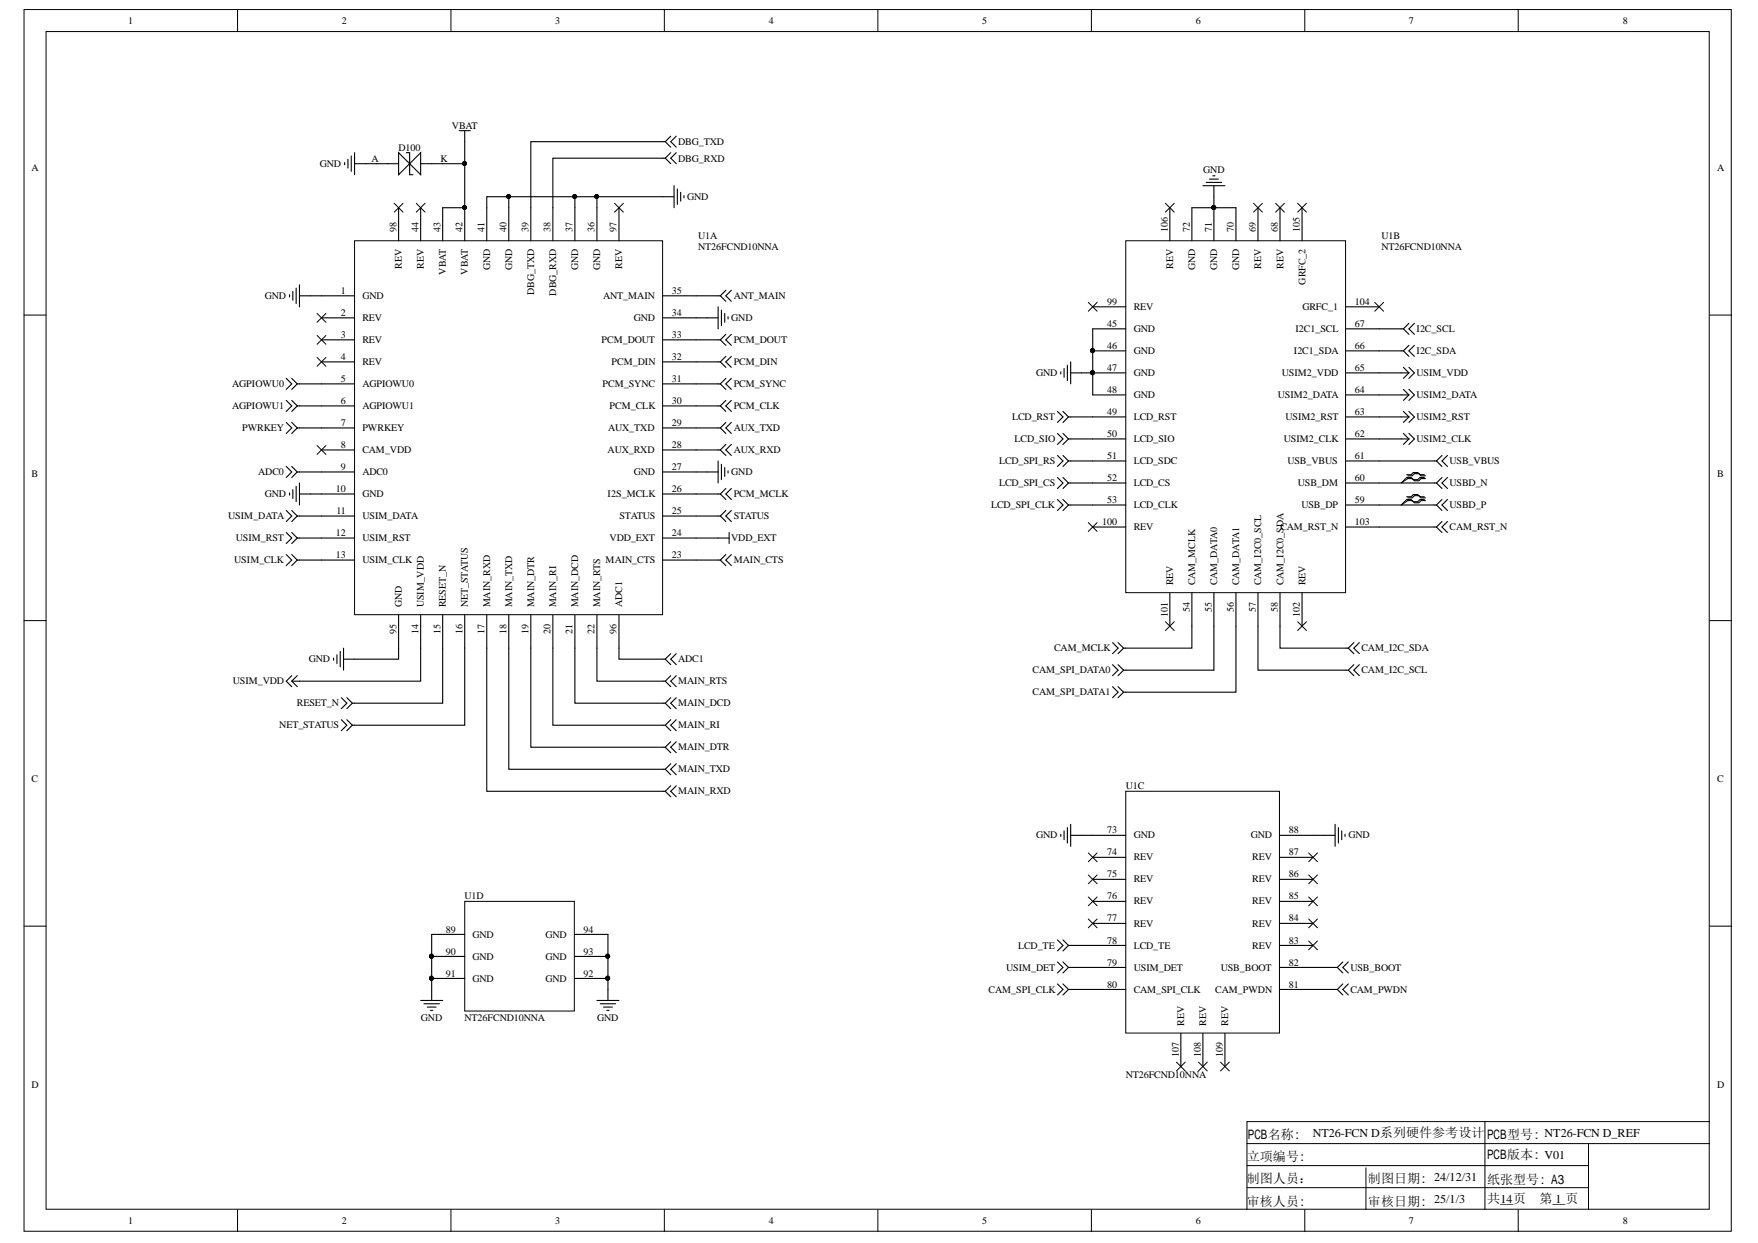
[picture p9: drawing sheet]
<svg xmlns="http://www.w3.org/2000/svg" width="297mm" height="210mm" viewBox="0 0 297 210" stroke-linecap="round" stroke-linejoin="round" font-family="sans-serif">
<g fill="#fff" stroke="#000" stroke-width=".17">
<path d="M4.1 1.6h288.4v206.3h-288.4z"/>
<path d="M7.8 5.3h281v198.9h-281z"/>
</g>
<g fill="none" stroke="#000" stroke-width=".17">
<path d="M40.1 1.6v3.7M76.2 1.6v3.7M112.3 1.6v3.7M148.3 1.6v3.7M184.4 1.6v3.7M220.5 1.6v3.7M256.5 1.6v3.7M4.1 53.2h3.7M288.9 53.2h3.7M4.1 104.8h3.7M288.9 104.8h3.7M4.1 156.4h3.7"/>
<path d="M288.9 156.4h3.7M210.7 193.1h78.2M210.7 196.8h57.7M230.8 197.2v7.1M250.9 189.4v14.9M268.4 193.1v11.2M288.9 189.4h-78.2v14.9M40.1 204.3v3.7M76.2 204.3v3.7M112.3 204.3v3.7M148.3 204.3v3.7M184.4 204.3v3.7"/>
<path d="M210.7 200.6h57.7M220.5 204.3v3.7M256.5 204.3v3.7"/>
</g>
<path d="M63.6 27.6h3.8M69.2 25.8v3.7M71.1 27.6h3.7" fill="none" stroke="#000" stroke-width=".19"/>
<path d="M67.4 25.8l1.8 1.8-1.8 1.9z" fill="#fff"/>
<path d="M67.4 25.8l1.8 1.8-1.8 1.9zM68.7 25.8h.5M69.2 29.5h.6" fill="none" stroke="#000" stroke-width=".19"/>
<path d="M69.2 27.6l1.9-1.8v3.7z" fill="#fff"/>
<g fill="none" stroke="#000" stroke-width=".19">
<path d="M58.2 27.5v.3M58.8 26.9v1.5M59.3 26.3v2.6M59.9 25.8v3.7M59.9 27.6h1.9M69.2 27.6l1.9-1.8v3.7zM77.6 22.1h1.9M78.5 22.1v1.8M112 33.2h1.9M112 26.7h.4M112 23.9h.4M112.4 26.7l.9 .9"/>
<path d="M112.4 23.9l.9 1M113.3 25.8l-.9 .9M113.3 23l-.9 .9M113.9 31.4v3.7M114.3 25.8l-1 .9 1 .9M114.3 23l-1 .9 1 1M114.4 31.9v2.6M115 32.5v1.5M115.6 33v.4M203.2 31.4h3.8M203.8 30.8h2.6M204.4 30.2h1.5"/>
<path d="M204.9 29.7h.4M205.1 31.4v1.8M48.9 49.8v.3M49.5 49.2v1.5M50 48.7v2.6M50.6 48.1v3.7M50.6 50h1.9M119.5 53.7h1.8M121.3 50h.4M121.3 51.8v3.7M121.3 57.4h.4M121.7 57.4l.9 .9"/>
<path d="M121.7 50l.9 .9M121.9 52.4v2.6M122.5 52.9v1.5M122.6 56.5l-.9 .9M122.6 49l-.9 1M123 53.5v.4M123.6 56.5l-1 .9 1 .9M123.6 49l-1 1 1 .9M236.8 59.3h.3M236.8 55.5h.3M237.1 59.3l1 .9M237.1 55.5l1 1"/>
<path d="M238.1 58.3l-1 1M238.1 54.6l-1 .9M239 58.3l-.9 1 .9 .9M239 54.6l-.9 .9 .9 1M48.4 63.9l.9 .9-.9 1M48.4 67.6l.9 .9-.9 1M48.4 78.8l.9 .9-.9 .9M48.4 71.3l.9 1-.9 .9M49.3 63.9l.9 .9M49.3 67.6l.9 .9M49.3 78.8l.9 .9M49.3 71.3l.9 1"/>
<path d="M50.2 79.7h.4M50.2 72.3h.4M50.2 68.5h.4M50.2 64.8h.4M50.2 64.8l-.9 1M50.2 68.5l-.9 1M50.2 79.7l-.9 .9M50.2 72.3l-.9 .9M119.5 79.7h1.8M121.3 77.8v3.8M121.3 76h.4M121.3 72.3h.4"/>
<path d="M121.3 68.5h.4M121.3 64.8h.4M121.3 61.1h.4M121.7 76l.9 .9M121.7 72.3l.9 .9M121.7 68.5l.9 1M121.7 64.8l.9 1M121.7 61.1l.9 .9M121.9 78.4v2.6M122.5 79v1.4M122.6 75.1l-.9 .9M122.6 71.3l-.9 1"/>
<path d="M122.6 67.6l-.9 .9M122.6 63.9l-.9 .9M122.6 60.2l-.9 .9M123 79.5v.4M123.6 75.1l-1 .9 1 .9M123.6 71.3l-1 1 1 .9M123.6 67.6l-1 .9 1 1M123.6 63.9l-1 .9 1 1M123.6 60.2l-1 .9 1 .9M178.7 69.5l.9 .9-.9 .9M178.7 73.2l.9 .9-.9 1M178.7 76.9l.9 .9-.9 1"/>
<path d="M179.2 62.8v.4M179.6 69.5l.9 .9M179.6 73.2l.9 .9M179.6 76.9l.9 .9M179.8 62.2v1.5M180.3 61.7v2.6M180.5 77.8h.4M180.5 70.4l-.9 .9M180.5 70.4h.4M180.5 74.1l-.9 1M180.5 74.1h.4M180.5 77.8l-.9 1"/>
<path d="M180.9 61.1v3.7M180.9 63h1.9M236.8 63h1.3M236.8 70.4h1.3M236.8 74.1h1.3M236.8 66.7h1.3M237.1 69.5l1 .9M237.1 73.2l1 .9M237.1 65.8l1 .9M237.1 62l1 1M238.1 73.2l.9 .9-.9 1M238.1 70.4l-1 .9"/>
<path d="M238.1 69.5l.9 .9-.9 .9M238.1 74.1l-1 1M238.1 66.7l-1 .9M238.1 65.8l.9 .9-.9 .9M238.1 63l-1 .9M238.1 62l.9 1-.9 .9M242.3 77.8h.4M242.7 77.8l.9 1M243.6 76.9l-.9 .9M244.6 76.9l-1 .9 1 1M48.4 86.2l.9 .9-.9 1M48.4 93.6l.9 1-.9 .9"/>
<path d="M48.4 89.9l.9 1-.9 .9M48.9 83.2v.4M49.3 86.2l.9 .9M49.3 93.6l.9 1M49.3 89.9l.9 1M49.5 82.7v1.5M50 82.1v2.6M50.2 87.1l-.9 1M50.2 87.1h.4M50.2 94.6l-.9 .9M50.2 94.6h.4M50.2 90.9l-.9 .9"/>
<path d="M50.2 90.9h.4M50.6 81.6v3.7M50.6 83.4h1.9M121.3 83.4h.4M121.3 87.1h.4M121.3 90.9h1.9M121.7 87.1l.9 1M121.7 83.4l.9 1M122.6 86.2l-.9 .9M122.6 82.5l-.9 .9M123.2 89.9v1.9M123.6 86.2l-1 .9 1 1"/>
<path d="M123.6 82.5l-1 .9 1 1M178.7 84.4l.9 .9-.9 .9M178.7 80.6l.9 1-.9 .9M179.6 84.4l.9 .9M179.6 80.6l.9 1M180.5 81.6h.4M180.5 85.3h.4M180.5 85.3l-.9 .9M180.5 81.6l-.9 .9M237.7 80.2h.7l.4-.4h.7l.4 .4h.8M237.7 80.6h.7l.4 .4h.7l.4-.4h.8M237.7 83.9h.7l.4-.4h.7l.4 .4h.8"/>
<path d="M237.7 84.4h.7l.4 .3h.7l.4-.3h.8M237.9 80.4h.7l.4-.4h.7l.4 .4h.7M237.9 80.8h.7l.4 .4h.7l.4-.4h.7M237.9 84.1h.7l.4-.4h.7l.4 .4h.7M237.9 84.5h.7l.4 .4h.7l.4-.4h.7M242.3 81.6h.4M242.3 85.3h.4M242.7 81.6l.9 .9M242.7 85.3l.9 .9M243.6 80.6l-.9 1M243.6 84.4l-.9 .9M244.6 80.6l-1 1 1 .9"/>
<path d="M244.6 84.4l-1 .9 1 .9M49.3 115l.9 1M49.3 114.1l-.9 .9 .9 1M49.3 115h1.3M50.2 114.1l-.9 .9M56.4 111.1v.4M56.9 110.6v1.5M57.5 110v2.6M57.7 117.8l.9 .9-.9 1M58 109.5v3.7M58 111.3h1.9M58.6 117.8l.9 .9"/>
<path d="M59.5 118.7h.4M59.5 118.7l-.9 1M112 111.3h.4M112 118.7h.4M112.4 118.7l.9 1M112.4 111.3l.9 .9M113.3 117.8l-.9 .9M113.3 110.4l-.9 .9M114.3 117.8l-1 .9 1 1M114.3 110.4l-1 .9 1 .9M188 108.5l.9 1-.9 .9M188 112.2l.9 1-.9 .9"/>
<path d="M188 116l.9 .9-.9 .9M188.9 108.5l.9 1M188.9 112.2l.9 1M188.9 116l.9 .9M189.8 109.5l-.9 .9M189.8 109.5h.4M189.8 113.2l-.9 .9M189.8 113.2h.4M189.8 116.9l-.9 .9M189.8 116.9h.4M227.4 109.5h.4M227.4 113.2h.4"/>
<path d="M227.8 109.5l.9 .9M227.8 113.2l.9 .9M228.7 108.5l-.9 1M228.7 112.2l-.9 1M229.7 108.5l-1 1 1 .9M229.7 112.2l-1 1 1 .9M57.7 121.5l.9 1-.9 .9M58.6 121.5l.9 1M59.5 122.5h.4M59.5 122.5l-.9 .9M112 122.5h.4M112 126.2h.4"/>
<path d="M112 133.6h.4M112 129.9h.4M112.4 122.5l.9 .9M112.4 126.2l.9 .9M112.4 133.6l.9 1M112.4 129.9l.9 .9M113.3 121.5l-.9 1M113.3 125.3l-.9 .9M113.3 132.7l-.9 .9M113.3 129l-.9 .9M114.3 121.5l-1 1 1 .9M114.3 125.3l-1 .9 1 .9"/>
<path d="M114.3 132.7l-1 .9 1 1M114.3 129l-1 .9 1 .9M180.3 139.8v2.6M180.9 139.2v3.7M225.6 139.2v3.7M226.1 139.8v2.6M178.7 158.7l.9 1-.9 .9M179.2 140.9v.3M179.6 158.7l.9 1M179.8 140.3v1.5M180.5 159.7l-.9 .9M180.5 159.7h.4"/>
<path d="M180.9 141.1h1.9M223.7 141.1h1.9M226.7 140.3v1.5M227.3 140.9v.3M71.1 168.9h3.7M71.6 169.5h2.6M72.2 170.1h1.5M72.8 170.6h.3M72.9 167.1v1.8M100.9 168.9h3.7M101.4 169.5h2.6M102 170.1h1.5"/>
<path d="M102.5 170.6h.4M102.7 167.1v1.8M178.7 162.4l.9 1-.9 .9M178.7 166.2l.9 .9-.9 .9M179.6 162.4l.9 1M179.6 166.2l.9 .9M180.5 163.4l-.9 .9M180.5 163.4h.4M180.5 167.1l-.9 .9M180.5 167.1h.4M225.6 163.4h.4M225.6 167.1h.4"/>
<path d="M226 163.4l.9 .9M226 167.1l.9 .9M226.9 162.4l-.9 1M226.9 166.2l-.9 .9M227.8 162.4l-.9 1 .9 .9M227.8 166.2l-.9 .9 .9 .9"/>
</g>
<g fill="none" stroke="#000" stroke-width=".17">
<path d="M66.6 34.3l1.5 1.5M68.1 34.3l-1.5 1.5M70.3 34.3l1.5 1.5M71.8 34.3l-1.5 1.5M211.8 34.3l1.5 1.5M213.3 34.3l-1.5 1.5M215.5 34.3l1.5 1.5M217 34.3l-1.5 1.5M53.6 52.9l1.5 1.5M53.6 56.6l1.5 1.5M55.1 52.9l-1.5 1.5M55.1 56.6l-1.5 1.5"/>
<path d="M232.3 51.1l1.5 1.5M233.8 51.1l-1.5 1.5M53.6 60.4l1.5 1.5M55.1 60.4l-1.5 1.5M237.7 80.6l-.9 1 1.1-.8M237.7 84.4l-.9 .9 1.1-.8M183.9 147.8l1.5 1.4M185.4 147.8l-1.5 1.4M221.1 144l1.5 1.5M222.6 144l-1.5 1.5M202.5 179.4l1.5 1.4M204 179.4l-1.5 1.4"/>
<path d="M206.2 179.4l1.5 1.4M207.7 179.4l-1.5 1.4"/>
</g>
<path d="M190.2 40.7h37.2v59.4h-37.2z" fill="#fff" stroke="#000" stroke-width=".17"/>
<g fill="none" stroke="#000" stroke-width=".19">
<path d="M197.7 35.1v5.6M201.4 35.1v5.6M208.8 35.1v5.6M212.6 35.1v5.6M216.3 35.1v5.6M220 35.1v5.6M184.6 55.5h5.6M184.6 59.3h5.6M184.6 51.8h5.6M227.4 55.5h5.6M227.4 59.3h5.6M227.4 51.8h5.6"/>
<path d="M184.6 63h5.6M184.6 66.7h5.6M184.6 70.4h5.6M184.6 74.1h5.6M184.6 77.8h5.6M227.4 63h5.6M227.4 66.7h5.6M227.4 70.4h5.6M227.4 74.1h5.6M227.4 77.8h5.6M184.6 81.6h5.6M184.6 85.3h5.6"/>
<path d="M184.6 89h5.6M227.4 81.6h5.6M227.4 85.3h5.6M227.4 89h5.6M197.7 100.2v5.5M201.4 100.2v5.5M205.1 100.2v5.5M208.8 100.2v5.5M212.6 100.2v5.5M216.3 100.2v5.5M220 100.2v5.5"/>
</g>
<g fill="#000" stroke="#000" stroke-width=".17">
<circle cx="184.6" cy="59.2" r=".33"/>
<circle cx="184.6" cy="62.9" r=".33"/>
</g>
<path d="M190.2 133.6h26v40.9h-26z" fill="#fff" stroke="#000" stroke-width=".17"/>
<g fill="none" stroke="#000" stroke-width=".19">
<path d="M184.6 141.1h5.6M184.6 144.8h5.6M184.6 148.5h5.6M184.6 152.2h5.6M184.6 155.9h5.6M184.6 159.7h5.6M216.3 141.1h5.6M216.3 144.8h5.6M216.3 148.5h5.6M216.3 152.2h5.6M216.3 155.9h5.6M216.3 159.7h5.6"/>
<path d="M184.6 163.4h5.6M184.6 167.1h5.6M199.5 174.5v5.6M203.2 174.5v5.6M207 174.5v5.6M216.3 163.4h5.6M216.3 167.1h5.6"/>
</g>
<path d="M78.5 152.2h18.5v18.5h-18.5z" fill="#fff" stroke="#000" stroke-width=".17"/>
<path d="M72.9 157.8h5.6M97.1 157.8h5.6M72.9 161.5h5.6M72.9 165.2h5.6M97.1 161.5h5.6M97.1 165.2h5.6" fill="none" stroke="#000" stroke-width=".19"/>
<g fill="#000" stroke="#000" stroke-width=".17">
<circle cx="72.9" cy="161.5" r=".33"/>
<circle cx="72.9" cy="165.2" r=".33"/>
<circle cx="102.7" cy="161.5" r=".33"/>
<circle cx="102.7" cy="165.2" r=".33"/>
</g>
<path d="M59.9 40.7h52.1v63.1h-52.1z" fill="#fff" stroke="#000" stroke-width=".17"/>
<g fill="none" stroke="#000" stroke-width=".19">
<path d="M61.8 27.6h1.8M67.4 35.1v5.6M71.1 35.1v5.6M74.8 27.6h3.7M78.5 23.9v11.2h-3.7v5.6M78.5 35.1v5.6M86 33.2h-3.8v7.5M97.1 33.2h-11.1v7.5M100.9 33.2h-3.8v7.5M104.6 35.1v5.6M112 33.2h-11.1v7.5M112 26.7h-18.6v14"/>
<path d="M112 23.9h-22.3v16.8M201.4 35.1h7.4M52.5 50h7.4M54.3 53.7h5.6M54.3 57.4h5.6M112 50h9.3M112 53.7h7.5M112 57.4h9.3M184.6 55.5v11.2M233 59.3h3.8M233 55.5h3.8M50.6 64.8h9.3"/>
<path d="M50.6 68.5h9.3M50.6 72.3h9.3M50.6 79.7h9.3M54.3 61.1h5.6M54.3 76h5.6M112 61.1h9.3M112 64.8h9.3M112 68.5h9.3M112 72.3h9.3M112 76h9.3M112 79.7h7.5M180.9 70.4h3.7"/>
<path d="M180.9 74.1h3.7M180.9 77.8h3.7M182.8 63h1.8M233 63h3.8M233 70.4h3.8M233 74.1h3.8M233 77.8h9.3M233 66.7h3.8M50.6 87.1h9.3M50.6 90.9h9.3M50.6 94.6h9.3M52.5 83.4h7.4"/>
<path d="M112 83.4h9.3M112 87.1h9.3M112 90.9h9.3M112 94.6h9.7M121.7 94.6l.9 .9M122.6 93.6l-.9 1M123.6 93.6l-1 1 1 .9M180.9 81.6h3.7M180.9 85.3h3.7M233 81.6h9.3M233 85.3h9.3M233 89h9.7"/>
<path d="M242.7 89l.9 .9M243.6 88.1l-.9 .9M244.6 88.1l-1 .9 1 .9M67.4 103.9v7.4h-7.5M71.1 103.9v11.1h-20.5M74.8 103.9v14.8h-14.9M78.5 103.9v18.6h-18.6M82.2 103.9v29.7h29.8M86 103.9v26h26M89.7 103.9v22.3h22.3M93.4 103.9v18.6h18.6M97.1 103.9v14.8h14.9"/>
<path d="M100.9 103.9v11.1h11.5M104.6 103.9v7.4h7.4M112.4 115l.9 1M113.3 114.1l-.9 .9M114.3 114.1l-1 .9 1 1M201.4 105.7v3.8h-11.2M205.1 105.7v7.5h-14.9M208.8 105.7v11.2h-18.6M212.6 105.7v7.5h14.8M216.3 105.7v3.8h11.1M72.9 157.8v9.3M102.7 157.8v9.3"/>
<path d="M180.9 159.7h3.7M182.8 141.1h1.8M221.9 141.1h1.8M180.9 163.4h3.7M180.9 167.1h3.7M221.9 163.4h3.7M221.9 167.1h3.7"/>
</g>
<g fill="#000" stroke="#000" stroke-width=".17">
<circle cx="78.5" cy="35" r=".33"/>
<circle cx="78.5" cy="27.6" r=".33"/>
<circle cx="85.9" cy="33.2" r=".33"/>
<circle cx="97.1" cy="33.2" r=".33"/>
<circle cx="100.8" cy="33.2" r=".33"/>
<circle cx="184.6" cy="59.2" r=".33"/>
<circle cx="184.6" cy="62.9" r=".33"/>
<circle cx="72.9" cy="161.5" r=".33"/>
<circle cx="72.9" cy="165.2" r=".33"/>
<circle cx="102.7" cy="161.5" r=".33"/>
<circle cx="102.7" cy="165.2" r=".33"/>
</g>
<g fill="none" stroke="#000" stroke-width=".17">
<path d="M103.8 34.3l1.5 1.5M105.3 34.3l-1.5 1.5M196.9 34.3l1.5 1.5M198.4 34.3l-1.5 1.5M219.3 34.3l1.4 1.5M220.7 34.3l-1.4 1.5M183.9 51.1l1.5 1.5M185.4 51.1l-1.5 1.5M53.6 75.2l1.5 1.5M55.1 75.2l-1.5 1.5M183.9 88.3l1.5 1.4M185.4 88.3l-1.5 1.4"/>
<path d="M196.9 105l1.5 1.5M198.4 105l-1.5 1.5M219.3 105l1.4 1.5M220.7 105l-1.4 1.5M183.9 144l1.5 1.5M183.9 151.5l1.5 1.5M183.9 155.2l1.5 1.5M185.4 144l-1.5 1.5M185.4 151.5l-1.5 1.5M185.4 155.2l-1.5 1.5M221.1 147.8l1.5 1.4M221.1 151.5l1.5 1.5"/>
<path d="M221.1 155.2l1.5 1.5M221.1 158.9l1.5 1.5M222.6 147.8l-1.5 1.4M222.6 151.5l-1.5 1.5M222.6 155.2l-1.5 1.5M222.6 158.9l-1.5 1.5M198.8 179.4l1.5 1.4M200.3 179.4l-1.5 1.4"/>
</g>
<text font-size="6.4" x="204.6" y="39">PIU1071</text>
<g font-size="2.2">
<text x="210.7" y="196.1">立项编号</text>
<text x="210.8" y="192.3">PCB名称</text>
<text x="251.3" y="192.3">PCB型号</text>
<text x="251.3" y="195.7">PCB版本</text>
<text x="210.7" y="199.8">制图人员：</text>
<text x="210.7" y="203.6">审核人员</text>
<text x="231.1" y="199.8">制图日期</text>
<text x="231.1" y="203.6">审核日期</text>
<text x="251.3" y="199.9">纸张型号</text>
<text x="251.3" y="203.2">共__页</text>
<text x="260.1" y="203.2">第__页</text>
<text x="262.1" y="199.9">A3</text>
</g>
<g font-size="2">
<text x="221.8" y="191.9">NT26-FCN D系列硬件参考设计</text>
<text x="261" y="191.9">NT26-FCN D_REF</text>
<text x="261" y="195.7">V01</text>
<text x="242.3" y="199.4">24/12/31</text>
<text x="242.3" y="203.1">25/1/3</text>
<text x="253.5" y="203.1">14</text>
<text x="262.8" y="203.1">1</text>
</g>
<g font-size="1.7">
<text x="21.7" y="4">1</text>
<text x="57.8" y="4">2</text>
<text x="93.8" y="4">3</text>
<text x="129.9" y="4">4</text>
<text x="165.9" y="4">5</text>
<text x="202" y="4">6</text>
<text x="238.1" y="4">7</text>
<text x="274.2" y="4">8</text>
<text x="76.4" y="21.7">VBAT</text>
<text x="5.3" y="28.9">A</text>
<text x="54" y="28.2">GND</text>
<text x="62.8" y="27.3">A</text>
<text x="67.3" y="25.4">D100</text>
<text x="74.4" y="27.3">K</text>
<text x="114.6" y="27.3">DBG_RXD</text>
<text x="114.6" y="24.5">DBG_TXD</text>
<text x="203.3" y="29.1">GND</text>
<text x="290.2" y="28.9">A</text>
<text x="116.1" y="33.8">GND</text>
<text x="67" y="39.2" transform="rotate(-90 67 39.2)">98</text>
<text x="70.7" y="39.2" transform="rotate(-90 70.7 39.2)">44</text>
<text x="74.4" y="39.2" transform="rotate(-90 74.4 39.2)">43</text>
<text x="78.1" y="39.2" transform="rotate(-90 78.1 39.2)">42</text>
<text x="81.9" y="39.2" transform="rotate(-90 81.9 39.2)">41</text>
<text x="85.6" y="39.2" transform="rotate(-90 85.6 39.2)">40</text>
<text x="89.3" y="39.2" transform="rotate(-90 89.3 39.2)">39</text>
<text x="93" y="39.2" transform="rotate(-90 93 39.2)">38</text>
<text x="96.7" y="39.2" transform="rotate(-90 96.7 39.2)">37</text>
<text x="100.5" y="39.2" transform="rotate(-90 100.5 39.2)">36</text>
<text x="104.2" y="39.2" transform="rotate(-90 104.2 39.2)">97</text>
<text x="118" y="40.3">U1A</text>
<text x="197.3" y="39.2" transform="rotate(-90 197.3 39.2)">106</text>
<text x="201" y="39.2" transform="rotate(-90 201 39.2)">72</text>
<text x="204.7" y="39.2" transform="rotate(-90 204.7 39.2)">71</text>
<text x="208.5" y="39.2" transform="rotate(-90 208.5 39.2)">70</text>
<text x="212.2" y="39.2" transform="rotate(-90 212.2 39.2)">69</text>
<text x="215.9" y="39.2" transform="rotate(-90 215.9 39.2)">68</text>
<text x="219.6" y="39.2" transform="rotate(-90 219.6 39.2)">105</text>
<text x="233.4" y="40.3">U1B</text>
<text x="67.9" y="45.4" transform="rotate(-90 67.9 45.4)">REV</text>
<text x="71.6" y="45.4" transform="rotate(-90 71.6 45.4)">REV</text>
<text x="75.4" y="46.4" transform="rotate(-90 75.4 46.4)">VBAT</text>
<text x="79.1" y="46.4" transform="rotate(-90 79.1 46.4)">VBAT</text>
<text x="82.8" y="45.6" transform="rotate(-90 82.8 45.6)">GND</text>
<text x="86.5" y="45.6" transform="rotate(-90 86.5 45.6)">GND</text>
<text x="97.7" y="45.6" transform="rotate(-90 97.7 45.6)">GND</text>
<text x="101.4" y="45.6" transform="rotate(-90 101.4 45.6)">GND</text>
<text x="105.1" y="45.4" transform="rotate(-90 105.1 45.4)">REV</text>
<text x="118" y="42.1">NT26FCND10NNA</text>
<text x="198.2" y="45.4" transform="rotate(-90 198.2 45.4)">REV</text>
<text x="202" y="45.6" transform="rotate(-90 202 45.6)">GND</text>
<text x="205.7" y="45.6" transform="rotate(-90 205.7 45.6)">GND</text>
<text x="209.4" y="45.6" transform="rotate(-90 209.4 45.6)">GND</text>
<text x="213.1" y="45.4" transform="rotate(-90 213.1 45.4)">REV</text>
<text x="216.8" y="45.4" transform="rotate(-90 216.8 45.4)">REV</text>
<text x="233.4" y="42.1">NT26FCND10NNA</text>
<text x="44.7" y="50.5">GND</text>
<text x="57.6" y="49.6">1</text>
<text x="57.6" y="53.3">2</text>
<text x="61.2" y="50.5">GND</text>
<text x="90.2" y="49.8" transform="rotate(-90 90.2 49.8)">DBG_TXD</text>
<text x="94" y="49.9" transform="rotate(-90 94 49.9)">DBG_RXD</text>
<text x="101.9" y="50.5">ANT_MAIN</text>
<text x="113.5" y="53.3">34</text>
<text x="113.5" y="49.6">35</text>
<text x="124" y="50.5">ANT_MAIN</text>
<text x="187.1" y="51.4">99</text>
<text x="191.6" y="52.4">REV</text>
<text x="220.1" y="52.4">GRFC_1</text>
<text x="220.6" y="48.1" transform="rotate(-90 220.6 48.1)">GRFC_2</text>
<text x="228.9" y="51.4">104</text>
<text x="57.6" y="57">3</text>
<text x="61.2" y="54.2">REV</text>
<text x="61.2" y="57.9">REV</text>
<text x="101.7" y="57.9">PCM_DOUT</text>
<text x="107.1" y="54.2">GND</text>
<text x="113.5" y="57">33</text>
<text x="123.6" y="54.2">GND</text>
<text x="124" y="57.9">PCM_DOUT</text>
<text x="187.1" y="55.2">45</text>
<text x="187.1" y="58.9">46</text>
<text x="191.6" y="56.1">GND</text>
<text x="191.6" y="59.8">GND</text>
<text x="218.6" y="59.8">I2C1_SDA</text>
<text x="218.9" y="56.1">I2C1_SCL</text>
<text x="228.9" y="58.9">66</text>
<text x="228.9" y="55.2">67</text>
<text x="239.3" y="59.8">I2C_SDA</text>
<text x="239.3" y="56.1">I2C_SCL</text>
<text x="39.2" y="65.4">AGPIOWU0</text>
<text x="57.6" y="60.7">4</text>
<text x="57.6" y="64.5">5</text>
<text x="61.2" y="61.7">REV</text>
<text x="61.2" y="65.4">AGPIOWU0</text>
<text x="101.8" y="65.4">PCM_SYNC</text>
<text x="103.3" y="61.7">PCM_DIN</text>
<text x="113.5" y="64.5">31</text>
<text x="113.5" y="60.7">32</text>
<text x="124" y="65.4">PCM_SYNC</text>
<text x="124" y="61.7">PCM_DIN</text>
<text x="175.1" y="63.5">GND</text>
<text x="187.1" y="62.6">47</text>
<text x="191.6" y="63.5">GND</text>
<text x="216.6" y="63.5">USIM2_VDD</text>
<text x="228.9" y="62.6">65</text>
<text x="239.3" y="63.5">USIM_VDD</text>
<text x="39.2" y="69.1">AGPIOWU1</text>
<text x="57.6" y="68.2">6</text>
<text x="57.6" y="71.9">7</text>
<text x="61.2" y="69.1">AGPIOWU1</text>
<text x="103" y="69.1">PCM_CLK</text>
<text x="113.5" y="71.9">29</text>
<text x="113.5" y="68.2">30</text>
<text x="124" y="69.1">PCM_CLK</text>
<text x="171" y="71">LCD_RST</text>
<text x="187.1" y="66.3">48</text>
<text x="187.1" y="70">49</text>
<text x="191.6" y="67.2">GND</text>
<text x="191.6" y="71">LCD_RST</text>
<text x="215.9" y="67.2">USIM2_DATA</text>
<text x="217.2" y="71">USIM2_RST</text>
<text x="228.9" y="70">63</text>
<text x="228.9" y="66.3">64</text>
<text x="239.3" y="71">USIM2_RST</text>
<text x="239.3" y="67.2">USIM2_DATA</text>
<text x="40.9" y="72.8">PWRKEY</text>
<text x="57.6" y="75.6">8</text>
<text x="61.2" y="72.8">PWRKEY</text>
<text x="61.2" y="76.5">CAM_VDD</text>
<text x="102.7" y="76.5">AUX_RXD</text>
<text x="102.8" y="72.8">AUX_TXD</text>
<text x="113.5" y="75.6">28</text>
<text x="124" y="76.5">AUX_RXD</text>
<text x="124" y="72.8">AUX_TXD</text>
<text x="171.4" y="74.7">LCD_SIO</text>
<text x="187.1" y="73.7">50</text>
<text x="187.1" y="77.5">51</text>
<text x="191.6" y="74.7">LCD_SIO</text>
<text x="216.9" y="74.7">USIM2_CLK</text>
<text x="228.9" y="77.5">61</text>
<text x="228.9" y="73.7">62</text>
<text x="239.3" y="74.7">USIM2_CLK</text>
<text x="5.3" y="80.5">B</text>
<text x="43.6" y="80.3">ADC0</text>
<text x="44.7" y="84">GND</text>
<text x="56.7" y="83">10</text>
<text x="57.6" y="79.3">9</text>
<text x="61.2" y="80.3">ADC0</text>
<text x="61.2" y="84">GND</text>
<text x="102.7" y="84">I2S_MCLK</text>
<text x="107.1" y="80.3">GND</text>
<text x="113.5" y="83">26</text>
<text x="113.5" y="79.3">27</text>
<text x="123.6" y="80.3">GND</text>
<text x="124" y="84">PCM_MCLK</text>
<text x="168.8" y="82.1">LCD_SPI_CS</text>
<text x="168.8" y="78.4">LCD_SPI_RS</text>
<text x="187.1" y="81.2">52</text>
<text x="191.6" y="78.4">LCD_SDC</text>
<text x="191.6" y="82.1">LCD_CS</text>
<text x="217.5" y="78.4">USB_VBUS</text>
<text x="219.3" y="82.1">USB_DM</text>
<text x="228.9" y="81.2">60</text>
<text x="244.9" y="78.4">USB_VBUS</text>
<text x="244.9" y="82.1">USBD_N</text>
<text x="290.2" y="80.5">B</text>
<text x="38.6" y="87.7">USIM_DATA</text>
<text x="56.8" y="86.8">11</text>
<text x="61.2" y="87.7">USIM_DATA</text>
<text x="104.7" y="87.7">STATUS</text>
<text x="113.5" y="86.8">25</text>
<text x="124" y="87.7">STATUS</text>
<text x="167.5" y="85.8">LCD_SPI_CLK</text>
<text x="186.2" y="88.6">100</text>
<text x="187.1" y="84.9">53</text>
<text x="191.6" y="85.8">LCD_CLK</text>
<text x="191.6" y="89.5">REV</text>
<text x="216.3" y="89.5">CAM_RST_N</text>
<text x="219.9" y="85.8">USB_DP</text>
<text x="228.9" y="84.9">59</text>
<text x="228.9" y="88.6">103</text>
<text x="244.9" y="85.8">USBD_P</text>
<text x="244.9" y="89.5">CAM_RST_N</text>
<text x="39.6" y="95.1">USIM_CLK</text>
<text x="39.8" y="91.4">USIM_RST</text>
<text x="56.7" y="90.5">12</text>
<text x="56.7" y="94.2">13</text>
<text x="61.2" y="91.4">USIM_RST</text>
<text x="61.2" y="95.1">USIM_CLK</text>
<text x="102.3" y="95.1">MAIN_CTS</text>
<text x="103" y="91.4">VDD_EXT</text>
<text x="113.5" y="94.2">23</text>
<text x="113.5" y="90.5">24</text>
<text x="123.6" y="91.4">VDD_EXT</text>
<text x="124" y="95.1">MAIN_CTS</text>
<text x="198.2" y="98.8" transform="rotate(-90 198.2 98.8)">REV</text>
<text x="202" y="98.8" transform="rotate(-90 202 98.8)">CAM_MCLK</text>
<text x="205.7" y="98.8" transform="rotate(-90 205.7 98.8)">CAM_DATA0</text>
<text x="209.4" y="98.8" transform="rotate(-90 209.4 98.8)">CAM_DATA1</text>
<text x="213.1" y="98.8" transform="rotate(-90 213.1 98.8)">CAM_I2C0_SCL</text>
<text x="216.8" y="98.8" transform="rotate(-90 216.8 98.8)">CAM_I2C0_SDA</text>
<text x="220.6" y="98.8" transform="rotate(-90 220.6 98.8)">REV</text>
<text x="67" y="107" transform="rotate(-90 67 107)">95</text>
<text x="67.9" y="102.6" transform="rotate(-90 67.9 102.6)">GND</text>
<text x="70.7" y="107" transform="rotate(-90 70.7 107)">14</text>
<text x="71.6" y="102.6" transform="rotate(-90 71.6 102.6)">USIM_VDD</text>
<text x="74.4" y="107" transform="rotate(-90 74.4 107)">15</text>
<text x="75.4" y="102.6" transform="rotate(-90 75.4 102.6)">RESET_N</text>
<text x="78.1" y="107" transform="rotate(-90 78.1 107)">16</text>
<text x="79.1" y="102.6" transform="rotate(-90 79.1 102.6)">NET_STATUS</text>
<text x="81.9" y="107" transform="rotate(-90 81.9 107)">17</text>
<text x="82.8" y="102.6" transform="rotate(-90 82.8 102.6)">MAIN_RXD</text>
<text x="85.6" y="107" transform="rotate(-90 85.6 107)">18</text>
<text x="86.5" y="102.6" transform="rotate(-90 86.5 102.6)">MAIN_TXD</text>
<text x="89.3" y="107" transform="rotate(-90 89.3 107)">19</text>
<text x="90.2" y="102.6" transform="rotate(-90 90.2 102.6)">MAIN_DTR</text>
<text x="93" y="107" transform="rotate(-90 93 107)">20</text>
<text x="94" y="102.6" transform="rotate(-90 94 102.6)">MAIN_RI</text>
<text x="96.7" y="107" transform="rotate(-90 96.7 107)">21</text>
<text x="97.7" y="102.6" transform="rotate(-90 97.7 102.6)">MAIN_DCD</text>
<text x="100.5" y="107" transform="rotate(-90 100.5 107)">22</text>
<text x="101.4" y="102.6" transform="rotate(-90 101.4 102.6)">MAIN_RTS</text>
<text x="104.2" y="107" transform="rotate(-90 104.2 107)">96</text>
<text x="105.1" y="102.6" transform="rotate(-90 105.1 102.6)">ADC1</text>
<text x="197.3" y="104.2" transform="rotate(-90 197.3 104.2)">101</text>
<text x="201" y="103.3" transform="rotate(-90 201 103.3)">54</text>
<text x="204.7" y="103.3" transform="rotate(-90 204.7 103.3)">55</text>
<text x="208.5" y="103.3" transform="rotate(-90 208.5 103.3)">56</text>
<text x="212.2" y="103.3" transform="rotate(-90 212.2 103.3)">57</text>
<text x="215.9" y="103.3" transform="rotate(-90 215.9 103.3)">58</text>
<text x="219.6" y="104.2" transform="rotate(-90 219.6 104.2)">102</text>
<text x="52.2" y="111.8">GND</text>
<text x="114.6" y="111.8">ADC1</text>
<text x="174.5" y="113.7">CAM_SPI_DATA0</text>
<text x="178.1" y="110">CAM_MCLK</text>
<text x="230" y="110">CAM_I2C_SDA</text>
<text x="230" y="113.7">CAM_I2C_SCL</text>
<text x="39.3" y="115.6">USIM_VDD</text>
<text x="50.2" y="119.3">RESET_N</text>
<text x="114.6" y="119.3">MAIN_DCD</text>
<text x="114.6" y="115.6">MAIN_RTS</text>
<text x="174.5" y="117.4">CAM_SPI_DATA1</text>
<text x="47.2" y="123">NET_STATUS</text>
<text x="114.6" y="123">MAIN_RI</text>
<text x="114.6" y="126.7">MAIN_DTR</text>
<text x="114.6" y="130.4">MAIN_TXD</text>
<text x="5.3" y="132.1">C</text>
<text x="114.6" y="134.2">MAIN_RXD</text>
<text x="190.2" y="133.2">U1C</text>
<text x="290.2" y="132.1">C</text>
<text x="175.1" y="141.6">GND</text>
<text x="187.1" y="140.7">73</text>
<text x="191.6" y="141.6">GND</text>
<text x="211.3" y="141.6">GND</text>
<text x="217.8" y="140.7">88</text>
<text x="227.8" y="141.6">GND</text>
<text x="187.1" y="144.4">74</text>
<text x="187.1" y="148.1">75</text>
<text x="191.6" y="145.3">REV</text>
<text x="191.6" y="149">REV</text>
<text x="211.6" y="149">REV</text>
<text x="211.6" y="145.3">REV</text>
<text x="217.8" y="148.1">86</text>
<text x="217.8" y="144.4">87</text>
<text x="78.5" y="151.8">U1D</text>
<text x="187.1" y="151.8">76</text>
<text x="187.1" y="155.5">77</text>
<text x="191.6" y="152.7">REV</text>
<text x="211.6" y="152.7">REV</text>
<text x="217.8" y="155.5">84</text>
<text x="217.8" y="151.8">85</text>
<text x="75.4" y="157.5">89</text>
<text x="75.4" y="161.2">90</text>
<text x="79.8" y="158.4">GND</text>
<text x="92.2" y="158.4">GND</text>
<text x="98.6" y="161.2">93</text>
<text x="98.6" y="157.5">94</text>
<text x="172" y="160.3">LCD_TE</text>
<text x="187.1" y="159.3">78</text>
<text x="191.6" y="156.5">REV</text>
<text x="191.6" y="160.3">LCD_TE</text>
<text x="211.6" y="160.3">REV</text>
<text x="211.6" y="156.5">REV</text>
<text x="217.8" y="159.3">83</text>
<text x="75.4" y="164.9">91</text>
<text x="79.8" y="162.1">GND</text>
<text x="79.8" y="165.8">GND</text>
<text x="92.2" y="165.8">GND</text>
<text x="92.2" y="162.1">GND</text>
<text x="98.6" y="164.9">92</text>
<text x="167" y="167.7">CAM_SPI_CLK</text>
<text x="170" y="164">USIM_DET</text>
<text x="187.1" y="163">79</text>
<text x="187.1" y="166.8">80</text>
<text x="191.6" y="164">USIM_DET</text>
<text x="191.6" y="167.7">CAM_SPI_CLK</text>
<text x="205.3" y="167.7">CAM_PWDN</text>
<text x="206.3" y="164">USB_BOOT</text>
<text x="217.8" y="166.8">81</text>
<text x="217.8" y="163">82</text>
<text x="228.2" y="164">USB_BOOT</text>
<text x="228.2" y="167.7">CAM_PWDN</text>
<text x="71.1" y="172.3">GND</text>
<text x="78.5" y="172.3">NT26FCND10NNA</text>
<text x="100.9" y="172.3">GND</text>
<text x="200.1" y="173.2" transform="rotate(-90 200.1 173.2)">REV</text>
<text x="203.8" y="173.2" transform="rotate(-90 203.8 173.2)">REV</text>
<text x="207.5" y="173.2" transform="rotate(-90 207.5 173.2)">REV</text>
<text x="199.2" y="178.5" transform="rotate(-90 199.2 178.5)">107</text>
<text x="202.9" y="178.5" transform="rotate(-90 202.9 178.5)">108</text>
<text x="206.6" y="178.5" transform="rotate(-90 206.6 178.5)">109</text>
<text x="5.3" y="183.7">D</text>
<text x="190.2" y="182">NT26FCND10NNA</text>
<text x="290.2" y="183.7">D</text>
<text x="21.7" y="206.7">1</text>
<text x="57.8" y="206.7">2</text>
<text x="93.8" y="206.7">3</text>
<text x="129.9" y="206.7">4</text>
<text x="165.9" y="206.7">5</text>
<text x="202" y="206.7">6</text>
<text x="238.1" y="206.7">7</text>
<text x="274.2" y="206.7">8</text>
</g>
</svg>
